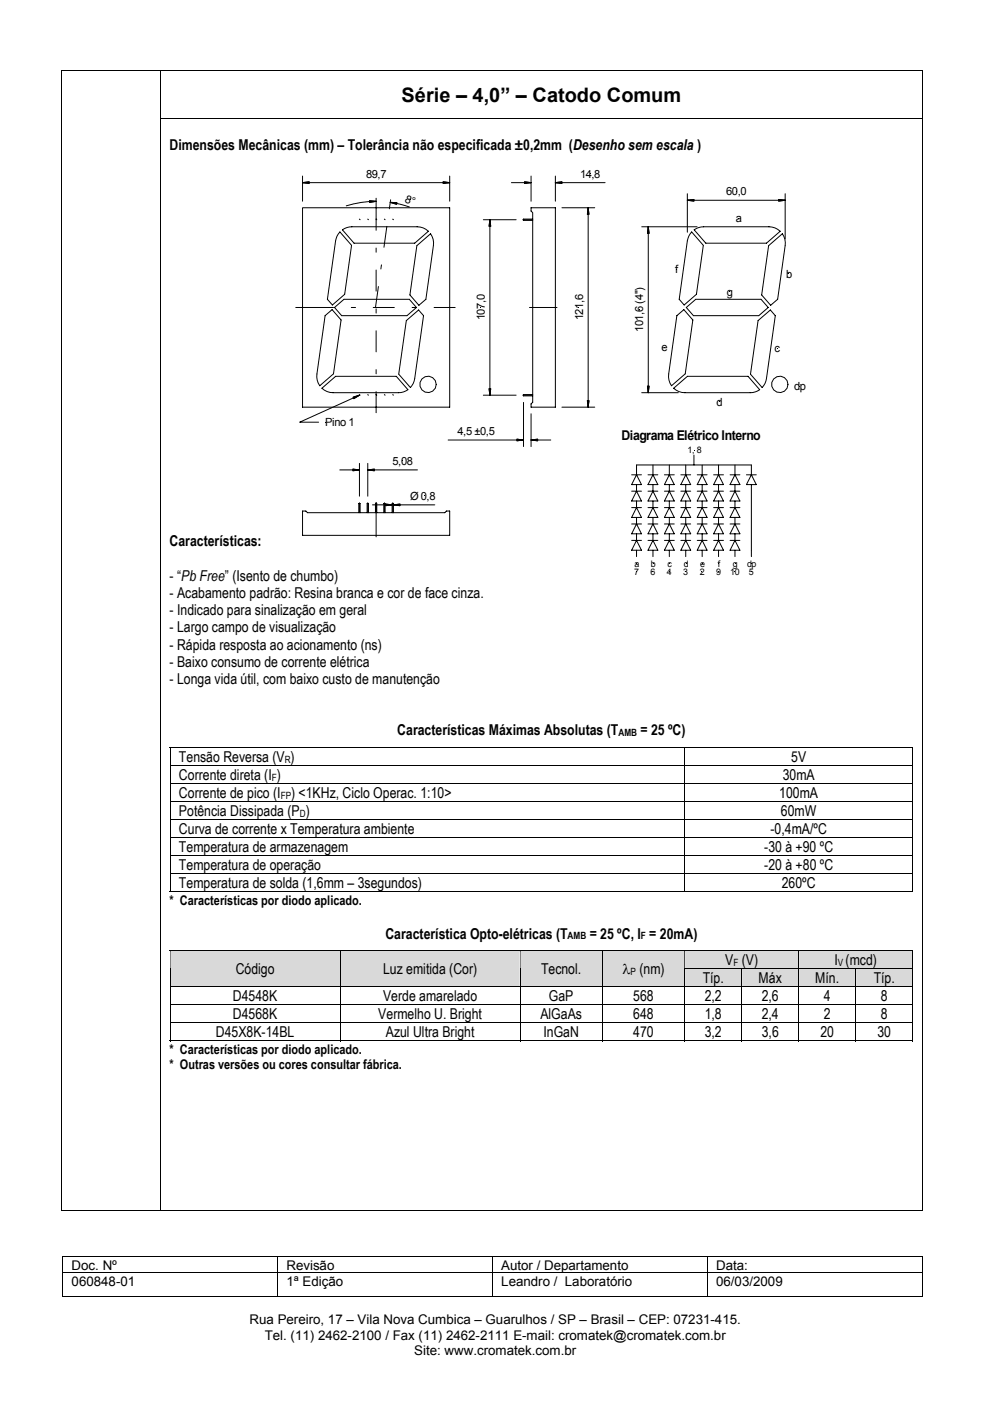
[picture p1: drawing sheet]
<svg xmlns="http://www.w3.org/2000/svg" width="210mm" height="297mm" viewBox="0 0 210 297" stroke-linecap="round" stroke-linejoin="round" font-family="sans-serif">
<g fill="#000">
<path d="M13 14.9h.2v.1h-.2zM34 14.9h.1v.1h-.1zM195.5 14.9h.1v.1h-.1zM36 158.4h.1v.2h-.1zM145.1 158.4h.2v.2h-.2zM193.4 158.4h.2v.2h-.2zM36 162.2h.1v.2h-.1zM36 166.1h.1v.1h-.1zM36 169.9h.1v.2h-.1zM36 173.7h.1v.2h-.1zM36 177.5h.1v.2h-.1zM145.1 162.2h.2v.2h-.2z"/>
<path d="M145.1 166.1h.2v.1h-.2zM145.1 169.9h.2v.2h-.2zM145.1 173.7h.2v.2h-.2zM145.1 177.5h.2v.2h-.2zM193.4 162.2h.2v.2h-.2zM193.4 166.1h.2v.1h-.2zM193.4 169.9h.2v.2h-.2zM193.4 173.7h.2v.2h-.2zM193.4 177.5h.2v.2h-.2zM36 181.3h.1v.2h-.1zM36 185.2h.1v.1h-.1zM145.1 181.3h.2v.2h-.2z"/>
<path d="M145.1 185.2h.2v.1h-.2zM193.4 181.3h.2v.2h-.2zM193.4 185.2h.2v.1h-.2zM193.4 189h.2v.1h-.2zM13.2 266.4h.2v.2h-.2zM13.2 269.8h.2v.2h-.2zM58.7 266.4h.2v.2h-.2zM58.7 269.8h.2v.2h-.2zM104.3 266.4h.2v.2h-.2zM104.3 269.8h.2v.2h-.2zM149.9 266.4h.1v.2h-.1zM149.9 269.8h.1v.2h-.1z"/>
<path d="M195.4 266.4h.2v.2h-.2zM195.4 269.8h.2v.2h-.2zM195.4 274.7h.2v.2h-.2z"/>
</g>
<g fill="none" stroke="#000" stroke-width=".21">
<path d="M13 15h21M13.1 15v10.1M34.1 15v10.1M34.1 15h161.4M195.6 15v10.1M36 158.5h109.1M36 158.6v3.6M145.2 158.6v3.6M145.3 158.5h48.1M193.5 158.6v3.6M36 162.4v3.7M36 166.2v3.7"/>
<path d="M36 170.1v3.6M36 173.9v3.6M36 177.7v3.6M36.1 162.3h109M36.1 166.1h109M36.1 170h109M36.1 173.8h109M36.1 177.6h109M145.2 162.4v3.7M145.2 166.2v3.7M145.2 170.1v3.6M145.2 173.9v3.6"/>
<path d="M145.2 177.7v3.6M145.3 162.3h48.1M145.3 166.1h48.1M145.3 170h48.1M145.3 173.8h48.1M145.3 177.6h48.1M193.5 162.4v3.7M193.5 166.2v3.7M193.5 170.1v3.6M193.5 173.9v3.6M193.5 177.7v3.6M36 189.1h109.1"/>
<path d="M36 181.5v3.7M36 185.3v3.8M36.1 181.4h109M36.1 185.2h109M145.2 181.5v3.7M145.2 185.3v3.8M145.3 181.4h48.1M145.3 185.2h48.1M145.3 189.1h48.1M193.5 181.5v3.7M193.5 185.3v3.8M13.2 266.5h45.5"/>
<path d="M13.2 274.8h45.5M13.3 266.6v3.2M13.3 270v4.9M13.4 269.9h45.3M58.8 266.6v3.2M58.8 270v4.9M58.9 266.5h45.4M58.9 269.9h45.4M58.9 274.8h45.4M104.4 266.6v3.2M104.4 270v4.9M104.5 266.5h45.4"/>
<path d="M104.5 269.9h45.4M104.5 274.8h45.4M149.9 266.6v3.2M149.9 270v4.9M150 266.5h45.4M150 269.9h45.4M150 274.8h45.4M195.5 266.6v3.2M195.5 270v4.9"/>
</g>
<g fill="#d9d9d9">
<path d="M145.3 201.7h24v3.6h-24z"/>
<path d="M147.1 201.7h20.3v3.6h-20.3z"/>
<path d="M169.4 201.7h24v3.6h-24z"/>
<path d="M171.2 201.7h20.4v3.6h-20.4z"/>
</g>
<path d="M36 201.5h.1v.2h-.1zM72.1 201.5h.1v.2h-.1zM110.2 201.5h.1v.2h-.1zM127.6 201.5h.2v.2h-.2zM145.1 201.5h.2v.2h-.2zM169.3 201.5h.1v.2h-.1zM193.4 201.5h.2v.2h-.2z" fill="#000"/>
<g fill="none" stroke="#000" stroke-width=".21">
<path d="M36 201.6h36.1M36 201.7v3.6M72.2 201.7v3.6M72.2 201.6h38M110.3 201.7v3.6M110.3 201.6h17.3M127.7 201.7v3.6M127.8 201.6h17.3M145.2 201.7v3.6M145.3 201.6h24M169.3 201.7v3.6M169.4 201.6h24"/>
<path d="M193.5 201.7v3.6"/>
</g>
<path d="M36.1 201.7h36M72.2 201.7h38M110.3 201.7h17.3M127.8 201.7h17.3M145.3 201.7h24M169.4 201.7h24" fill="none" stroke="#d9d9d9" stroke-width=".21"/>
<g fill="#d9d9d9">
<path d="M36.1 201.7h36v7.4h-36z"/>
<path d="M38 203.5h32.3v3.6h-32.3z"/>
<path d="M72.2 201.7h38v7.4h-38z"/>
<path d="M74.1 203.5h34.3v3.6h-34.3z"/>
<path d="M110.3 201.7h17.3v7.4h-17.3z"/>
<path d="M112.2 203.5h13.6v3.6h-13.6z"/>
<path d="M127.8 201.7h17.3v7.4h-17.3z"/>
<path d="M129.6 203.4h13.7v3.9h-13.7z"/>
<path d="M145.3 205.5h11.9v3.6h-11.9z"/>
<path d="M147.1 205.5h8.3v3.6h-8.3z"/>
<path d="M157.4 205.5h11.9v3.6h-11.9z"/>
<path d="M159.2 205.5h8.2v3.6h-8.2z"/>
<path d="M169.4 205.5h11.9v3.6h-11.9z"/>
<path d="M171.2 205.5h8.3v3.6h-8.3z"/>
<path d="M181.5 205.5h11.9v3.6h-11.9z"/>
<path d="M183.3 205.5h8.3v3.6h-8.3z"/>
</g>
<g fill="#000">
<path d="M13 25.1h.2v.1h-.2zM34 25.1h.1v.1h-.1zM195.5 25.1h.1v.1h-.1zM36 205.3h.1v.2h-.1zM36 209.1h.1v.2h-.1zM36 213h.1v.1h-.1zM36 216.8h.1v.2h-.1zM72.1 205.3h.1v.2h-.1zM72.1 209.1h.1v.2h-.1zM72.1 213h.1v.1h-.1zM72.1 216.8h.1v.2h-.1zM110.2 205.3h.1v.2h-.1z"/>
<path d="M110.2 209.1h.1v.2h-.1zM110.2 213h.1v.1h-.1zM110.2 216.8h.1v.2h-.1zM127.6 205.3h.2v.2h-.2zM127.6 209.1h.2v.2h-.2zM127.6 213h.2v.1h-.2zM127.6 216.8h.2v.2h-.2zM145.1 205.3h.2v.2h-.2zM145.1 209.1h.2v.2h-.2zM145.1 213h.2v.1h-.2zM145.1 216.8h.2v.2h-.2zM157.2 205.3h.2v.2h-.2z"/>
<path d="M157.2 209.1h.2v.2h-.2zM157.2 213h.2v.1h-.2zM157.2 216.8h.2v.2h-.2zM169.3 205.3h.1v.2h-.1zM169.3 209.1h.1v.2h-.1zM169.3 213h.1v.1h-.1zM169.3 216.8h.1v.2h-.1zM181.3 205.3h.2v.2h-.2zM181.3 209.1h.2v.2h-.2zM181.3 213h.2v.1h-.2zM181.3 216.8h.2v.2h-.2zM193.4 205.3h.2v.2h-.2z"/>
<path d="M193.4 209.1h.2v.2h-.2zM193.4 213h.2v.1h-.2zM193.4 216.8h.2v.2h-.2zM193.4 220.6h.2v.2h-.2zM195.5 256.5h.1v.2h-.1z"/>
</g>
<g fill="none" stroke="#000" stroke-width=".21">
<path d="M13.1 25.2v231.5M34.1 25.2v231.5M34.1 25.1h161.4M64.1 38.7l1.4-.2v.4zM64.1 37.3v5.4M64.1 38.7h31.2M94 38.5l1.3 .2-1.3 .2zM95.3 37.3v5.4M108.4 38.7h4.2M111.2 38.5l1.4 .2-1.4 .2zM112.6 37.3v5.4M117.8 38.7l1.3-.2v.4z"/>
<path d="M117.8 37.3v5.4M117.8 38.7h10.5M195.6 25.2v231.5M64.1 44h31.2v42.3h-31.2zM72.1 49.2l2.4 2.8-1.4 10.4-2.6 2.3-1.1-1.2 1.8-12.4a3.4 3.4 0 0 1 .9-1.9zM72.6 48.7a3.5 3.5 0 0 1 2-.6h13.8a3.4 3.4 0 0 1 2.4 .9l-2.9 2.6h-12.8zM76.2 46.5l.1 .1M78 46.5l.1 .1M78.3 42.6l1.4 .1-1.3 .2zM79.7 46.5l.2 .1M79.7 42.7a21 21 0 0 0-6.3 .9M79.7 42v6.8"/>
<path d="M79.7 52.6v.9M79.7 57.2v4.5M80.9 56.2l-.1 .8M81.5 46.5l.2 .1M82 48l-.6 4.4M82.7 42.9l2.1 .4 2 .6M82.7 42.9l1.4 .1v.3zM82.8 42.4l-.3 1.9M83.3 46.5l.1 .1M88.4 52.1l2.9-2.5a3.4 3.4 0 0 1 .6 2.4l-1.6 11.5-1.5 1.2-1.9-2.2zM102.5 46.6h6.9M103.9 46.6l.1 1.4h-.3z"/>
<path d="M103.9 46.6v37.2M110.8 46.6h2.1M112.6 44h5.2v42.3h-5.2v-.7l.3-.3v-40.2l-.3-.4zM112.9 46.5h-1.9v.2h1.9M119.1 44h7M124.7 44l.2 1.4h-.4zM124.7 44v42.3M136.1 48.1h11.7M137.4 48.1l.2 1.4h-.3zM137.4 48.1v35.2M145.7 42.5l1.4-.2v.3zM145.7 41.1v8.1"/>
<path d="M145.7 42.5h20.8M146.7 49.2l2.4 2.8-1.4 10.4-2.6 2.3-1.1-1.2 1.7-12.4 .3-1zM147.2 48.7a3.5 3.5 0 0 1 2-.6h13.8a3.4 3.4 0 0 1 2.4 .9l-2.9 2.6h-12.9zM163 52.1l2.9-2.5a3.4 3.4 0 0 1 .6 2.4l-1.6 11.5-1.5 1.2-1.9-2.2zM165.1 42.3l1.4 .2-1.4 .1zM166.5 41.1v9.6M62.7 65.2h8M68.9 66.9l1.5-1.3 1.9 2.2-1.6 11.5-2.9 2.5a3.5 3.5 0 0 1-.6-2.5zM70.9 65.2l2-1.7h13.9l1.5 1.7-2 1.7h-13.9zM74.5 65.2h.9M79.1 65.2h4.5M79.7 65.5v.9"/>
<path d="M79.7 70.1v4.5M79.7 78.4v.9M80.2 60.8l-.6 4.4M86.1 68l2.7-2.3 1 1.2-1.9 13.4a3.4 3.4 0 0 1-.9 1.9l-2.5-2.9zM87.4 65.2h.9M92 65.2h4.5M112.3 65.2h5.8M143.5 66.9l1.5-1.3 1.9 2.2-1.6 11.5-2.9 2.5a3.5 3.5 0 0 1-.6-2.5zM145.5 65.2l2-1.7h13.9l1.5 1.7-2 1.7h-13.9zM160.7 68l2.6-2.3 1.1 1.2-1.9 13.4a3.4 3.4 0 0 1-.9 1.9l-2.5-2.9zM68.3 82.3l2.9-2.5h12.8l2.5 2.8a3.4 3.4 0 0 1-2 .7h-13.9a3.5 3.5 0 0 1-2.3-1zM72 99.6h4.2"/>
<path d="M74.8 99.5l1.4 .1-1.4 .2zM74.9 84.2l1.3-.4-1.2 .7zM76.2 83.7l.1 .1M76.2 83.8l-12.7 5.7h4.1M76.2 98.2v7M78 83.7l.1 .1M78 99.6l1.4-.1v.3zM78 98.2v7M78 99.6h10.5M79.7 83.7l.2 .1M79.7 83v4.5M81.5 83.7l.2 .1"/>
<path d="M83.3 83.7l.1 .1M95 93.3h16M102.5 83.8h6.9M103.7 82.4h.3l-.1 1.4zM109.6 93.1l1.4 .2-1.4 .2zM110.8 83.8h2.1M111 85.3v9.4M112.6 93.3l1.4-.2v.4zM112.6 87.7v7M112.6 93.3h4.2M112.9 83.7h-1.9v.2h1.9M119.1 86.3h7"/>
<path d="M124.5 84.9h.4l-.2 1.4zM136.1 83.3h7.7M137.3 81.9h.3l-.2 1.4zM138.4 98.6v2.1M141.9 98.6v2.1M142.8 82.3l2.9-2.5h12.9l2.5 2.8a3.4 3.4 0 0 1-2 .7h-13.9a3.5 3.5 0 0 1-2.4-1zM145.4 98.6v2.1M147.1 96.5v2.1M148.9 98.6v2.1M152.3 98.6v2.1M155.8 98.6v2.1M64.1 108.4h.7l.4 .3h29.1l.3-.3h.7v5.1h-31.2z"/>
<path d="M76.1 108.7v-1.9h.2v1.9M76.2 106.6v2.1M77.8 108.7v-1.9h.3v1.9M78 106.6v2.1M79 107h4.1M79.6 108.7v-1.9h.3v1.9M79.7 106.6v7.2M81.4 108.7v-1.9h.3v1.9M81.5 106.6v2.1M81.8 106.9l1.3 .1-1.3 .2zM83.1 108.7v-1.9h.3v1.9M83.3 106.6v2.1"/>
<path d="M83.4 107l1.4-.1v.3zM83.4 107h8.8M133.9 107.6h2.1M133.9 104.1h2.1M133.9 100.7h2.1M133.9 114.6h2.1M133.9 111.1h2.1M135 107.6l1 2.1h-2.1zM135 104.1l1 2.1h-2.1zM135 100.7l1 2h-2.1zM135 114.6l1 2.1h-2.1zM135 111.1l1 2.1h-2.1z"/>
<path d="M135 100.7v-2.1h24.3v2.1M135 102.7v1.4M135 106.2v1.4M135 109.7v1.4M135 113.2v1.4M135 116.7v1.3M137.4 107.6h2.1M137.4 104.1h2.1M137.4 100.7h2.1M137.4 114.6h2.1M137.4 111.1h2.1M138.4 107.6l1.1 2.1h-2.1z"/>
<path d="M138.4 104.1l1.1 2.1h-2.1zM138.4 100.7l1.1 2h-2.1zM138.4 114.6l1.1 2.1h-2.1zM138.4 111.1l1.1 2.1h-2.1zM138.4 102.7v1.4M138.4 106.2v1.4M138.4 109.7v1.4M138.4 113.2v1.4M138.4 116.7v1.3M140.9 107.6h2.1M140.9 104.1h2.1M140.9 100.7h2.1"/>
<path d="M140.9 114.6h2.1M140.9 111.1h2.1M141.9 107.6l1.1 2.1h-2.1zM141.9 104.1l1.1 2.1h-2.1zM141.9 100.7l1.1 2h-2.1zM141.9 114.6l1.1 2.1h-2.1zM141.9 111.1l1.1 2.1h-2.1zM141.9 102.7v1.4M141.9 106.2v1.4M141.9 109.7v1.4M141.9 113.2v1.4M141.9 116.7v1.3"/>
<path d="M144.4 107.6h2M144.4 104.1h2M144.4 100.7h2M144.4 114.6h2M144.4 111.1h2M145.4 107.6l1 2.1h-2zM145.4 104.1l1 2.1h-2zM145.4 100.7l1 2h-2zM145.4 114.6l1 2.1h-2zM145.4 111.1l1 2.1h-2zM145.4 102.7v1.4M145.4 106.2v1.4"/>
<path d="M145.4 109.7v1.4M145.4 113.2v1.4M145.4 116.7v1.3M147.8 107.6h2.1M147.8 104.1h2.1M147.8 100.7h2.1M147.8 114.6h2.1M147.8 111.1h2.1M148.9 107.6l1 2.1h-2.1zM148.9 104.1l1 2.1h-2.1zM148.9 100.7l1 2h-2.1zM148.9 114.6l1 2.1h-2.1z"/>
<path d="M148.9 111.1l1 2.1h-2.1zM148.9 102.7v1.4M148.9 106.2v1.4M148.9 109.7v1.4M148.9 113.2v1.4M148.9 116.7v1.3M151.3 107.6h2.1M151.3 104.1h2.1M151.3 100.7h2.1M151.3 114.6h2.1M151.3 111.1h2.1M152.3 107.6l1.1 2.1h-2.1z"/>
<path d="M152.3 104.1l1.1 2.1h-2.1zM152.3 100.7l1.1 2h-2.1zM152.3 114.6l1.1 2.1h-2.1zM152.3 111.1l1.1 2.1h-2.1zM152.3 102.7v1.4M152.3 106.2v1.4M152.3 109.7v1.4M152.3 113.2v1.4M152.3 116.7v1.3M154.8 107.6h2.1M154.8 104.1h2.1M154.8 100.7h2.1"/>
<path d="M154.8 114.6h2.1M154.8 111.1h2.1M155.8 107.6l1.1 2.1h-2.1zM155.8 104.1l1.1 2.1h-2.1zM155.8 100.7l1.1 2h-2.1zM155.8 114.6l1.1 2.1h-2.1zM155.8 111.1l1.1 2.1h-2.1zM155.8 102.7v1.4M155.8 106.2v1.4M155.8 109.7v1.4M155.8 113.2v1.4M155.8 116.7v1.3"/>
<path d="M158.3 100.7h2M159.3 100.7l1 2h-2zM159.3 102.7v15.3M36 205.5v3.6M36 209.3v3.7M36 213.1v3.7M36 217v3.8M36.1 209.2h36M36.1 213h36M36.1 216.9h36M72.2 205.5v3.6M72.2 209.3v3.7"/>
<path d="M72.2 213.1v3.7M72.2 217v3.8M72.2 209.2h38M72.2 213h38M72.2 216.9h38M110.3 205.5v3.6M110.3 209.3v3.7M110.3 213.1v3.7M110.3 217v3.8M110.3 209.2h17.3M110.3 213h17.3M110.3 216.9h17.3"/>
<path d="M127.7 205.5v3.6M127.7 209.3v3.7M127.7 213.1v3.7M127.7 217v3.8M127.8 209.2h17.3M127.8 213h17.3M127.8 216.9h17.3M145.2 205.5v3.6M145.2 209.3v3.7M145.2 213.1v3.7M145.2 217v3.8M145.3 205.4h11.9"/>
<path d="M145.3 209.2h11.9M145.3 213h11.9M145.3 216.9h11.9M157.3 205.5v3.6M157.3 209.3v3.7M157.3 213.1v3.7M157.3 217v3.8M157.4 205.4h11.9M157.4 209.2h11.9M157.4 213h11.9M157.4 216.9h11.9M169.3 205.5v3.6"/>
<path d="M169.3 209.3v3.7M169.3 213.1v3.7M169.3 217v3.8M169.4 205.4h11.9M169.4 209.2h11.9M169.4 213h11.9M169.4 216.9h11.9M181.4 205.5v3.6M181.4 209.3v3.7M181.4 213.1v3.7M181.4 217v3.8M181.5 205.4h11.9"/>
<path d="M181.5 209.2h11.9M181.5 213h11.9M181.5 216.9h11.9M193.5 205.5v3.6M193.5 209.3v3.7M193.5 213.1v3.7M193.5 217v3.8M36 220.7h36.1M72.2 220.7h38M110.3 220.7h17.3M127.8 220.7h17.3M145.3 220.7h11.9"/>
<path d="M157.4 220.7h11.9M169.4 220.7h11.9M181.5 220.7h11.9M13 256.6h21M34.1 256.6h161.4"/>
<circle cx="90.7" cy="81.5" r="1.74"/>
<circle cx="165.3" cy="81.5" r="1.74"/>
</g>
<path d="M145.3 205.5h11.9M157.4 205.5h11.9M169.4 205.5h11.9M181.5 205.5h11.9" fill="none" stroke="#d9d9d9" stroke-width=".21"/>
<g fill="#000" stroke="#000" stroke-width=".21">
<path d="M64.1 38.7l1.4-.2v.4zM94 38.5l1.3 .2-1.3 .2zM111.2 38.5l1.4 .2-1.4 .2zM117.8 38.7l1.3-.2v.4zM78.3 42.6l1.4 .1-1.3 .2zM82.7 42.9l1.4 .1v.3zM103.9 46.6l.1 1.4h-.3zM124.7 44l.2 1.4h-.4zM137.4 48.1l.2 1.4h-.3zM145.7 42.5l1.4-.2v.3zM165.1 42.3l1.4 .2-1.4 .1zM74.8 99.5l1.4 .1-1.4 .2z"/>
<path d="M74.9 84.2l1.3-.4-1.2 .7zM78 99.6l1.4-.1v.3zM103.7 82.4h.3l-.1 1.4zM109.6 93.1l1.4 .2-1.4 .2zM112.6 93.3l1.4-.2v.4zM124.5 84.9h.4l-.2 1.4zM137.3 81.9h.3l-.2 1.4zM81.8 106.9l1.3 .1-1.3 .2zM83.4 107l1.4-.1v.3z"/>
</g>
<text font-size="4.2" x="85.2" y="21.6">Série – 4,0” – Catodo Comum</text>
<g font-size="3.2">
<text x="36" y="31.8">Dimensões Mecânicas (mm) – Tolerância não especificada ±0,2mm (Desenho sem escala )</text>
<text x="36" y="115.9">Características:</text>
<text x="36" y="123.1">- “Pb Free” (Isento de chumbo)</text>
<text x="36" y="126.8">- Acabamento padrão: Resina branca e cor de face cinza.</text>
<text x="36" y="130.4">- Indicado para sinalização em geral</text>
<text x="36" y="134.1">- Largo campo de visualização</text>
<text x="36" y="137.7">- Rápida resposta ao acionamento (ns)</text>
<text x="36" y="141.4">- Baixo consumo de corrente elétrica</text>
<text x="36" y="145">- Longa vida útil, com baixo custo de manutenção</text>
<text x="84.2" y="155.9">Características Máximas Absolutas (T</text>
<text x="135.8" y="155.9">= 25 ºC)</text>
<text x="38" y="161.6">Tensão Reversa (V )</text>
<text x="167.8" y="161.6">5V</text>
<text x="38" y="165.4">Corrente direta (I )</text>
<text x="165.9" y="165.4">30mA</text>
<text x="38" y="169.2">Corrente de pico (I ) &lt;1KHz, Ciclo Operac. 1:10&gt;</text>
<text x="38" y="173">Potência Dissipada (P )</text>
<text x="165.2" y="169.2">100mA</text>
<text x="165.6" y="173">60mW</text>
<text x="38" y="176.9">Curva de corrente x Temperatura ambiente</text>
<text x="163.4" y="176.9">-0,4mA/ºC</text>
<text x="38" y="180.7">Temperatura de armazenagem</text>
<text x="38" y="184.5">Temperatura de operação</text>
<text x="162" y="180.7">-30 à +90 ºC</text>
<text x="162" y="184.5">-20 à +80 ºC</text>
<text x="38" y="188.3">Temperatura de solda (1,6mm – 3segundos)</text>
<text x="165.8" y="188.3">260ºC</text>
<text x="81.7" y="199">Característica Opto-elétricas (T</text>
<text x="125" y="199">= 25 ºC, I = 20mA)</text>
<text x="50" y="206.5">Código</text>
<text x="81.2" y="206.5">Luz emitida (Cor)</text>
<text x="114.7" y="206.5">Tecnol.</text>
<text x="132" y="206.6">λ (nm)</text>
<text x="149" y="208.5">Típ.</text>
<text x="153.8" y="204.7">V (V)</text>
<text x="160.8" y="208.5">Máx</text>
<text x="172.9" y="208.5">Mín.</text>
<text x="176.9" y="204.7">I (mcd)</text>
<text x="185.2" y="208.5">Típ.</text>
<text x="49.4" y="212.3">D4548K</text>
<text x="81.2" y="212.3">Verde amarelado</text>
<text x="116.4" y="212.3">GaP</text>
<text x="134.3" y="212.3">568</text>
<text x="149.4" y="212.3">2,2</text>
<text x="161.5" y="212.3">2,6</text>
<text x="174.7" y="212.3">4</text>
<text x="186.8" y="212.3">8</text>
<text x="45.8" y="219.9">D45X8K-14BL</text>
<text x="49.4" y="216.1">D4568K</text>
<text x="80.2" y="216.1">Vermelho U. Bright</text>
<text x="81.8" y="219.9">Azul Ultra Bright</text>
<text x="114.6" y="216.1">AlGaAs</text>
<text x="115.2" y="219.9">InGaN</text>
<text x="134.3" y="216.1">648</text>
<text x="134.3" y="219.9">470</text>
<text x="149.4" y="216.1">1,8</text>
<text x="149.4" y="219.9">3,2</text>
<text x="161.5" y="216.1">2,4</text>
<text x="161.5" y="219.9">3,6</text>
<text x="173.9" y="219.9">20</text>
<text x="174.7" y="216.1">2</text>
<text x="186" y="219.9">30</text>
<text x="186.7" y="216.1">8</text>
</g>
<text font-size="2.9" x="131.8" y="93.2">Diagrama Elétrico Interno</text>
<g font-size="2.8">
<text x="36" y="191.8">* Características por diodo aplicado.</text>
<text x="36" y="223.4">* Características por diodo aplicado.</text>
<text x="36" y="226.7">* Outras versões ou cores consultar fábrica.</text>
<text x="15.2" y="269.2">Doc. Nº</text>
<text x="60.7" y="269.2">Revisão</text>
<text x="106.3" y="269.2">Autor / Departamento</text>
<text x="151.8" y="269.2">Data:</text>
<text x="15.2" y="272.6">060848-01</text>
<text x="60.7" y="272.6">1ª Edição</text>
<text x="106.3" y="272.6">Leandro / Laboratório</text>
<text x="151.8" y="272.6">06/03/2009</text>
<text x="52.9" y="280.8">Rua Pereiro, 17 – Vila Nova Cumbica – Guarulhos / SP – Brasil – CEP: 07231-415.</text>
<text x="56.1" y="284">Tel. (11) 2462-2100 / Fax (11) 2462-2111 E-mail: cromatek@cromatek.com.br</text>
<text x="87.8" y="287.3">Site: www.cromatek.com.br</text>
</g>
<g font-size="2.4">
<text x="77.6" y="37.6">89,7</text>
<text x="123" y="37.6">14,8</text>
<text x="154" y="41.4">60,0</text>
<text x="85.7" y="42.8" transform="rotate(22 85.7 42.8)">8°</text>
<text x="156" y="47.2">a</text>
<text x="143.1" y="57.9">f</text>
<text x="166.7" y="58.9">b</text>
<text x="154.1" y="62.7">g</text>
<text x="102.8" y="67.9" transform="rotate(-90 102.8 67.9)">107,0</text>
<text x="123.6" y="67.9" transform="rotate(-90 123.6 67.9)">121,6</text>
<text x="136.4" y="70.4" transform="rotate(-90 136.4 70.4)">101,6 (4&quot;)</text>
<text x="140.3" y="74.5">e</text>
<text x="164.2" y="74.7">c</text>
<text x="168.4" y="82.7">dp</text>
<text x="151.9" y="86.1">d</text>
<text x="69" y="90.4">Pino 1</text>
<text x="97" y="92.2">4,5 ±0,5</text>
<text x="83.2" y="98.5">5,08</text>
<text x="86.9" y="106">Ø 0,8</text>
</g>
<g font-size="2.1">
<text x="60.4" y="161.8">R</text>
<text x="131.1" y="156.1">AMB</text>
<text x="57.6" y="165.6">F</text>
<text x="59.5" y="169.4">FP</text>
<text x="63.6" y="173.2">D</text>
<text x="120.4" y="199.2">AMB</text>
<text x="135.9" y="199.2">F</text>
<text x="133.7" y="206.7">P</text>
<text x="155.5" y="204.8">F</text>
<text x="177.6" y="204.8">V</text>
</g>
<g font-size="1.9">
<text x="145.8" y="96.1">1, 8</text>
<text x="134.4" y="121.9">7</text>
<text x="134.5" y="120.2">a</text>
<text x="137.9" y="121.9">6</text>
<text x="138" y="120.2">b</text>
<text x="141.4" y="121.9">4</text>
<text x="141.5" y="120.2">c</text>
<text x="144.9" y="121.9">3</text>
<text x="145" y="120.2">d</text>
<text x="148.4" y="121.9">2</text>
<text x="148.4" y="120.2">e</text>
<text x="151.8" y="121.9">9</text>
<text x="152.2" y="120.2">f</text>
<text x="154.8" y="121.9">10</text>
<text x="155.4" y="120.2">g</text>
<text x="158.4" y="120.2">dp</text>
<text x="158.8" y="121.9">5</text>
</g>
</svg>
